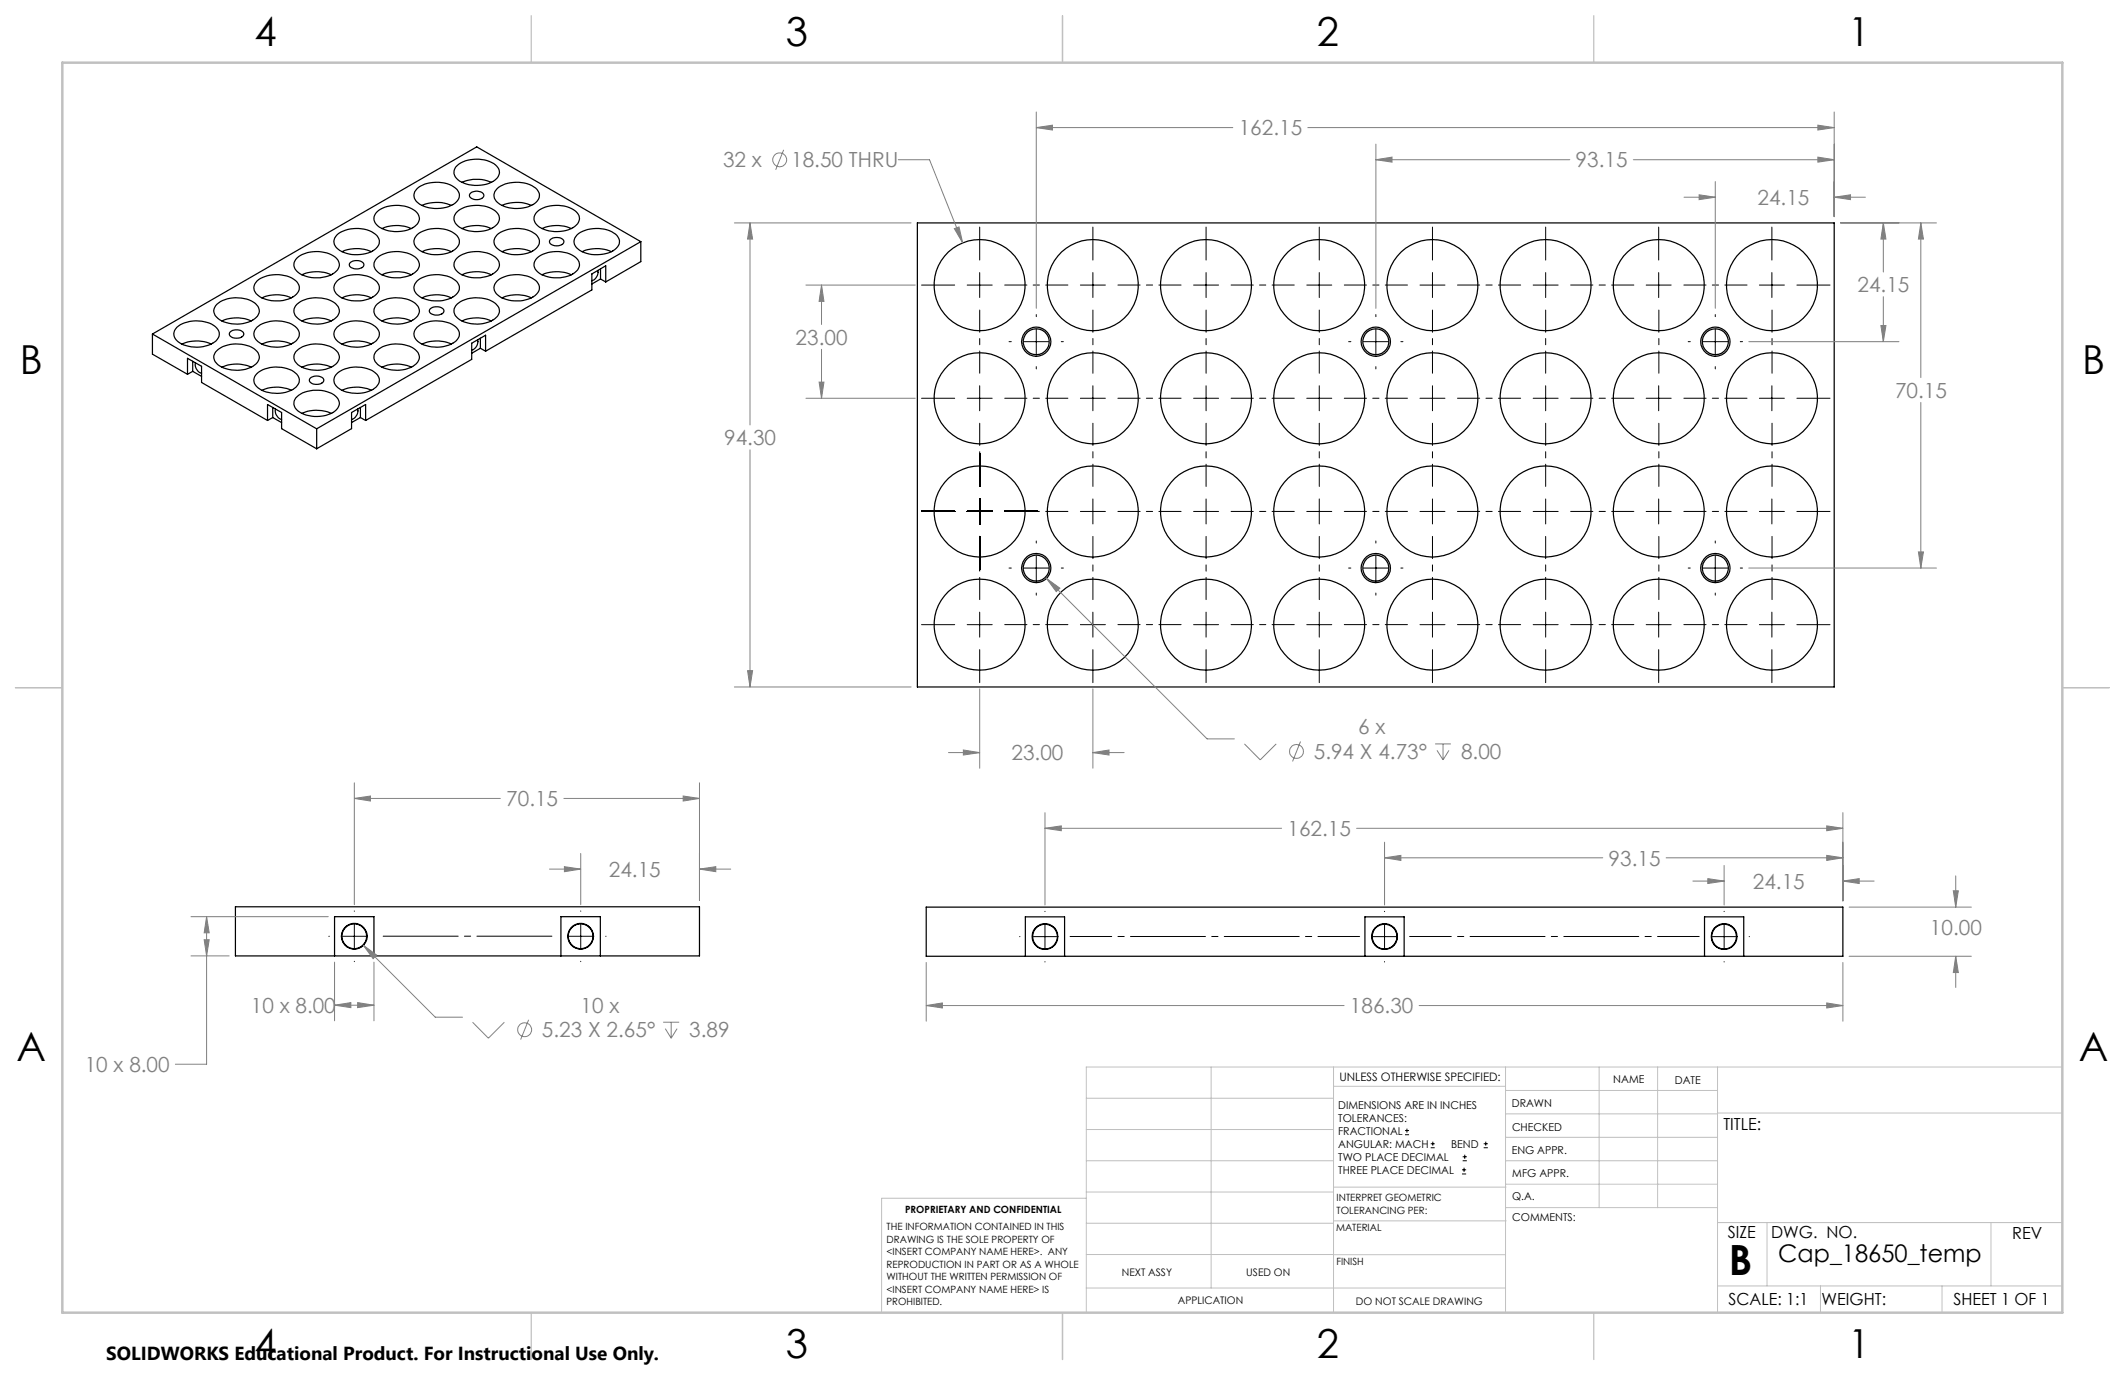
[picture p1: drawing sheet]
<svg xmlns="http://www.w3.org/2000/svg" width="432mm" height="279mm" viewBox="0 0 432 279" stroke-linecap="round" stroke-linejoin="round" font-family="sans-serif">
<g fill="none" stroke="#000" stroke-width=".25">
<path d="M84.7 38.3a6.7 6.7 0 0 1 8.2 .2 1.91 1.91 0 0 1-.9 3.1 6.8 6.8 0 0 1-7.4-.7 1.75 1.75 0 0 1 .1-2.6zM92.9 33.7a6.6 6.6 0 0 1 8.1 .1 1.91 1.91 0 0 1-.9 3.1 6.7 6.7 0 0 1-7.4-.7 1.75 1.75 0 0 1 .2-2.5zM93.9 37a7.7 7.7 0 0 1 5.9 0M95.6 39.3a1.86 1.86 0 0 1 2.7 .3 1.28 1.28 0 0 1-1.6 1 .99 .99 0 0 1-1.2-1.2zM101 38.3a6.7 6.7 0 0 1 8.1 .2 1.91 1.91 0 0 1-.8 3.1 6.8 6.8 0 0 1-7.4-.7 1.75 1.75 0 0 1 .1-2.6zM52.2 57.1a6.7 6.7 0 0 1 8.1 .2 1.91 1.91 0 0 1-.8 3.1 6.9 6.9 0 0 1-7.1-.4 1.81 1.81 0 0 1-.2-2.9zM60.4 52.4a6.6 6.6 0 0 1 8 .2 1.91 1.91 0 0 1-.8 3.1 6.9 6.9 0 0 1-7.1-.4 1.78 1.78 0 0 1-.1-2.9zM61.3 55.8a7.3 7.3 0 0 1 6 0M68.5 47.7a6.7 6.7 0 0 1 8.1 .2 1.91 1.91 0 0 1-.9 3.1 6.8 6.8 0 0 1-7.4-.7 1.75 1.75 0 0 1 .2-2.6zM68.5 57.1a6.7 6.7 0 0 1 8.1 .2 1.91 1.91 0 0 1-.9 3.1 6.9 6.9 0 0 1-7-.4 1.81 1.81 0 0 1-.2-2.9zM69.5 51.2a7.3 7.3 0 0 1 6 0M71.2 53.3a1.98 1.98 0 0 1 2.7 .4 1.29 1.29 0 0 1-1.6 .9l-1.1-.3-.2-.4z"/>
<path d="M76.6 43a6.6 6.6 0 0 1 8.1 .2 1.91 1.91 0 0 1-.8 3.1 6.7 6.7 0 0 1-7.4-.7 1.75 1.75 0 0 1 .1-2.6zM76.6 52.4a6.6 6.6 0 0 1 8.1 .2 1.91 1.91 0 0 1-.8 3.1 6.9 6.9 0 0 1-7.1-.4 1.78 1.78 0 0 1-.2-2.9zM77.6 55.8a7.3 7.3 0 0 1 6 0M77.6 46.5a7.3 7.3 0 0 1 6 0M84.7 47.7a6.7 6.7 0 0 1 8.2 .2 1.91 1.91 0 0 1-.9 3.1 6.8 6.8 0 0 1-7.4-.7 1.75 1.75 0 0 1 .1-2.6zM84.7 57.1a6.7 6.7 0 0 1 8.2 .2 1.91 1.91 0 0 1-.9 3.1 6.9 6.9 0 0 1-7.1-.4 1.81 1.81 0 0 1-.2-2.9zM85.8 51.2a7.3 7.3 0 0 1 5.9 0M85.8 41.7a7.7 7.7 0 0 1 5.9 0M92.9 43a6.6 6.6 0 0 1 8.1 .2 1.91 1.91 0 0 1-.9 3.1 6.7 6.7 0 0 1-7.4-.7 1.75 1.75 0 0 1 .2-2.6zM92.9 52.4a6.6 6.6 0 0 1 8.1 .2 1.91 1.91 0 0 1-.9 3.1 6.9 6.9 0 0 1-7.1-.4 1.78 1.78 0 0 1-.1-2.9zM93.9 55.8a7.3 7.3 0 0 1 5.9 0M93.9 46.5a7.3 7.3 0 0 1 5.9 0"/>
<path d="M101 47.7a6.7 6.7 0 0 1 8.1 .2 1.91 1.91 0 0 1-.8 3.1 6.8 6.8 0 0 1-7.4-.7 1.75 1.75 0 0 1 .1-2.6zM101 57.1a6.7 6.7 0 0 1 8.1 .2 1.91 1.91 0 0 1-.8 3.1 6.9 6.9 0 0 1-7.1-.4 1.81 1.81 0 0 1-.2-2.9zM102 51.2a7.3 7.3 0 0 1 6 0M102 41.7a7.7 7.7 0 0 1 6 0M109.1 43a6.6 6.6 0 0 1 8.1 .2 1.91 1.91 0 0 1-.8 3.1 6.7 6.7 0 0 1-7.4-.7 1.75 1.75 0 0 1 .1-2.6zM109.1 52.4a6.6 6.6 0 0 1 8.1 .2 1.91 1.91 0 0 1-.8 3.1 6.9 6.9 0 0 1-7.1-.4 1.78 1.78 0 0 1-.2-2.9zM110.1 55.8a7.3 7.3 0 0 1 6 0M110.1 46.5a7.3 7.3 0 0 1 6 0M111.9 48.6a1.94 1.94 0 0 1 2.7 .4 1.28 1.28 0 0 1-1.6 1l-1.1-.4-.2-.4zM117.3 47.7a6.7 6.7 0 0 1 8.1 .2 1.91 1.91 0 0 1-.9 3.1 6.8 6.8 0 0 1-7.4-.7 1.75 1.75 0 0 1 .2-2.6zM118.3 51.2a7.3 7.3 0 0 1 5.9 0M121.5 55a1.84 1.84 0 0 1-1.2 2"/>
<path d="M122 54.6v2.1M122 56.7l-1.7 1M122 56.7l1.1 .6M123.1 57.3v-3.3l-2.8 1.7v3.2l-21.6 12.5M130.2 49.1l-33.3-19.3-65.9 38.1M130.2 49.1l-65.9 38M130.2 49.1v4.1l-7.1 4.1M186.4 45.3h186.3v94.3h-186.3zM31 67.9l33.3 19.2M31 67.9v4.1l7.1 4.1M35.9 66.5a6.6 6.6 0 0 1 8.2 .2 1.88 1.88 0 0 1-.9 3 7 7 0 0 1-7.1-.3 1.85 1.85 0 0 1-.2-2.9zM37 69.9a7.3 7.3 0 0 1 5.9 0"/>
<path d="M38.1 76.1v-3.3l2.9 1.6v3.3l13.4 7.7M39.2 73.4v2.1M39.2 75.5l1.8 1M39.2 75.5l-1.1 .6M39.7 73.7a1.83 1.83 0 0 0 1.3 2.1M43.8 71.5a6.4 6.4 0 0 1 8.4-.1 1.91 1.91 0 0 1-.9 3.1 7.2 7.2 0 0 1-7.1-.4 1.8 1.8 0 0 1-.4-2.6zM44.1 61.8a6.6 6.6 0 0 1 8.1 .2 1.88 1.88 0 0 1-.9 3.1 6.9 6.9 0 0 1-7.1-.4 1.78 1.78 0 0 1-.1-2.9zM45.1 74.6a7.3 7.3 0 0 1 5.9 0M45.1 65.2a7.3 7.3 0 0 1 5.9 0M46.8 67.4a1.94 1.94 0 0 1 2.7 .4 1.28 1.28 0 0 1-1.6 .9 .9 .9 0 0 1-1-.2 .9 .9 0 0 1-.1-1.1zM52.2 66.5a6.6 6.6 0 0 1 8.1 .2 1.88 1.88 0 0 1-.8 3 7 7 0 0 1-7.1-.3 1.85 1.85 0 0 1-.2-2.9zM52.2 75.9a6.5 6.5 0 0 1 8.1 .2 1.91 1.91 0 0 1-.8 3.1 7.2 7.2 0 0 1-7.1-.4 1.81 1.81 0 0 1-.2-2.9z"/>
<path d="M53.2 79.3a7.3 7.3 0 0 1 6 0M53.2 69.9a7.3 7.3 0 0 1 6 0M53.2 60.5a7.3 7.3 0 0 1 6 0M60.1 71.5a6.4 6.4 0 0 1 8.3-.1 1.91 1.91 0 0 1-.8 3.1 7.2 7.2 0 0 1-7.1-.4 1.8 1.8 0 0 1-.4-2.6zM60.4 61.8a6.6 6.6 0 0 1 8 .2 1.88 1.88 0 0 1-.8 3.1 6.9 6.9 0 0 1-7.1-.4 1.78 1.78 0 0 1-.1-2.9zM61.3 74.6a7.3 7.3 0 0 1 6 0M61.3 65.2a7.3 7.3 0 0 1 6 0M63.1 76.8a1.94 1.94 0 0 1 2.7 .4 1.28 1.28 0 0 1-1.6 .9 .9 .9 0 0 1-1-.3 .9 .9 0 0 1-.1-1zM68.5 66.5a6.6 6.6 0 0 1 8.1 .2 1.88 1.88 0 0 1-.9 3 7 7 0 0 1-7-.3 1.85 1.85 0 0 1-.2-2.9zM68.5 75.9a6.5 6.5 0 0 1 8.1 .2 1.91 1.91 0 0 1-.9 3.1 7.2 7.2 0 0 1-7-.4 1.81 1.81 0 0 1-.2-2.9zM69.5 79.3a7.3 7.3 0 0 1 6 0M69.5 69.9a7.3 7.3 0 0 1 6 0"/>
<path d="M69.5 60.5a7.3 7.3 0 0 1 6 0M76.3 71.5a6.4 6.4 0 0 1 8.4-.1 1.91 1.91 0 0 1-.8 3.1 7.2 7.2 0 0 1-7.1-.4 1.8 1.8 0 0 1-.5-2.6zM76.6 61.8a6.6 6.6 0 0 1 8.1 .2 1.88 1.88 0 0 1-.8 3.1 6.9 6.9 0 0 1-7.1-.4 1.78 1.78 0 0 1-.2-2.9zM77.6 74.6a7.3 7.3 0 0 1 6 0M77.6 65.2a7.3 7.3 0 0 1 6 0M84.7 66.5a6.6 6.6 0 0 1 8.2 .2 1.88 1.88 0 0 1-.9 3 7 7 0 0 1-7.1-.3 1.85 1.85 0 0 1-.2-2.9zM85.8 69.9a7.3 7.3 0 0 1 5.9 0M85.8 60.5a7.3 7.3 0 0 1 5.9 0M87.5 62.7a1.98 1.98 0 0 1 2.7 .4 1.29 1.29 0 0 1-1.7 .9l-1-.4-.3-.3zM92.9 61.8a6.6 6.6 0 0 1 8.1 .2 1.88 1.88 0 0 1-.9 3.1 6.9 6.9 0 0 1-7.1-.4 1.78 1.78 0 0 1-.1-2.9zM93.9 65.2a7.3 7.3 0 0 1 5.9 0M97 69a1.75 1.75 0 0 1-1.2 2.1"/>
<path d="M97.6 68.7v2.1M97.6 70.8l-1.8 1M97.6 70.8l1.1 .6M98.7 71.4v-3.3l-2.9 1.6v3.3l-21.5 12.4M102 60.5a7.3 7.3 0 0 1 6 0M54.4 85.4v-3.2l2.8 1.6v3.3l7.1 4.1M55.4 82.8v2M55.4 84.8l1.8 1.1M55.4 84.8l-1 .6M56 83.1a1.83 1.83 0 0 0 1.2 2.1M60.1 80.9a6.3 6.3 0 0 1 6.3-1.3 2.67 2.67 0 0 1 2.5 2.8 4.1 4.1 0 0 1-3.8 2.2 5.7 5.7 0 0 1-5.1-1.7l-.3-1zM61.3 84a7.3 7.3 0 0 1 6 0"/>
<path d="M64.3 87.1v4.1M72.7 83.1a1.83 1.83 0 0 1-1.3 2.1M73.2 82.8v2M73.2 84.8l-1.8 1.1M73.2 84.8l1.1 .6M74.3 85.4v-3.2l-2.9 1.6v3.3l-7.1 4.1M47.8 184.3h94.3v9.9h-94.3zM68 194.2v-7.9h8v7.9M114 194.2v-7.9h8v7.9M188.2 184.3h186.3v10h-186.3zM208.4 194.3v-8h7.9v8M277.4 194.3v-8h7.9v8"/>
<path d="M346.4 194.3v-8h7.9v8"/>
<circle cx="199.1" cy="57.9" r="9.3"/>
<circle cx="222.1" cy="57.9" r="9.3"/>
<circle cx="245.1" cy="57.9" r="9.3"/>
<circle cx="268.1" cy="57.9" r="9.3"/>
<circle cx="291.1" cy="57.9" r="9.3"/>
<circle cx="314.1" cy="57.9" r="9.3"/>
<circle cx="337.1" cy="57.9" r="9.3"/>
<circle cx="360.1" cy="57.9" r="9.3"/>
<circle cx="210.6" cy="69.5" r="2.97"/>
<circle cx="210.6" cy="69.4" r="2.64"/>
<circle cx="279.6" cy="69.5" r="2.97"/>
<circle cx="279.6" cy="69.4" r="2.64"/>
<circle cx="348.6" cy="69.4" r="2.63"/>
<circle cx="348.6" cy="69.5" r="2.97"/>
<circle cx="199.1" cy="80.9" r="9.3"/>
<circle cx="222.1" cy="80.9" r="9.3"/>
<circle cx="245.1" cy="80.9" r="9.3"/>
<circle cx="268.1" cy="80.9" r="9.3"/>
<circle cx="291.1" cy="80.9" r="9.3"/>
<circle cx="314.1" cy="80.9" r="9.3"/>
<circle cx="337.1" cy="80.9" r="9.3"/>
<circle cx="360.1" cy="80.9" r="9.3"/>
<circle cx="199.1" cy="103.9" r="9.3"/>
<circle cx="210.6" cy="115.4" r="2.96"/>
<circle cx="210.6" cy="115.4" r="2.64"/>
<circle cx="222.1" cy="103.9" r="9.3"/>
<circle cx="245.1" cy="103.9" r="9.3"/>
<circle cx="268.1" cy="103.9" r="9.3"/>
<circle cx="279.6" cy="115.4" r="2.96"/>
<circle cx="279.6" cy="115.4" r="2.64"/>
<circle cx="291.1" cy="103.9" r="9.3"/>
<circle cx="314.1" cy="103.9" r="9.3"/>
<circle cx="337.1" cy="103.9" r="9.3"/>
<circle cx="348.6" cy="115.4" r="2.63"/>
<circle cx="348.6" cy="115.4" r="2.96"/>
<circle cx="360.1" cy="103.9" r="9.3"/>
<circle cx="199.1" cy="126.9" r="9.2"/>
<circle cx="222.1" cy="126.9" r="9.2"/>
<circle cx="245.1" cy="126.9" r="9.2"/>
<circle cx="268.1" cy="126.9" r="9.2"/>
<circle cx="291.1" cy="126.9" r="9.2"/>
<circle cx="314.1" cy="126.9" r="9.2"/>
<circle cx="337.1" cy="126.9" r="9.2"/>
<circle cx="360.1" cy="126.9" r="9.2"/>
<circle cx="72" cy="190.3" r="2.53"/>
<circle cx="72" cy="190.3" r="2.62"/>
<circle cx="118" cy="190.3" r="2.53"/>
<circle cx="118" cy="190.3" r="2.62"/>
<circle cx="212.3" cy="190.3" r="2.62"/>
<circle cx="212.3" cy="190.3" r="2.53"/>
<circle cx="281.3" cy="190.3" r="2.62"/>
<circle cx="281.3" cy="190.3" r="2.53"/>
<circle cx="350.3" cy="190.3" r="2.52"/>
<circle cx="350.3" cy="190.3" r="2.62"/>
</g>
<g fill="none" stroke="#808080" stroke-width=".2">
<path d="M159.2 30.4l-1.6 4.1M182.5 32.5h6.4l6.7 16.9M210.6 25.9l3.3-.5v1zM210.6 22.8v39.9M210.6 25.9h39.9M265.7 25.9h107M279.6 32.5l3.3-.6v1zM279.6 32.5h39.4M279.6 29.3v33.4M331.9 32.5h40.8M345.3 39.6l3.2 .5-3.2 .5zM348.5 36.9v25.8"/>
<path d="M369.4 31.9l3.3 .6-3.3 .4zM369.4 25.4l3.3 .5-3.3 .5zM372.7 22.8v21.2M149.2 45.3h35.9M152.4 45.3l.5 3.3h-1zM152.4 45.3v41.1M163.8 57.9h22.2M166.9 57.9v8M166.9 57.9l.5 3.3h-1zM193.9 46.5l1-.4 .7 3.3zM342.2 40.1h6.3M372.7 40.1h6.4"/>
<path d="M372.7 40.1l3.3-.5v1zM374 45.3h19.5M382.7 45.3l.5 3.3h-1zM382.7 45.3v10M390.3 45.3l.5 3.3h-1zM390.3 45.3v31.4M166.4 77.6h1l-.5 3.3zM166.9 71v9.9M355.4 69.4h30.5M382.2 66.1h1l-.5 3.3zM382.7 60.3v9.1M152.4 91.4v48.2"/>
<path d="M163.8 80.9h22.2M390.3 81.8v33.6M212.7 117.5l32.6 32.6h5.5M212.7 117.5l2.7 2-.8 .7zM355.4 115.4h38.1M389.8 112.1h1l-.5 3.3zM149.2 139.6h35.9M151.9 136.3h1l-.5 3.3zM199.1 140v16.1M222.1 140v16.1M72 159.1v24.7M142.1 159.1v23.9"/>
<path d="M192.7 152.9h6.4M195.8 152.4l3.3 .5-3.3 .5zM222.1 152.9h6.3M222.1 152.9l3.3-.5v1zM252.9 151.2l3.2 3.2 3.2-3.2M264.3 150.7l-1.7 4M291.6 151.2h3.2M292 152.5l1.2 1.9M293.2 151.2v3.2M294.4 152.5l-1.2 1.9M72 162.2h29.7M72 162.2l3.3-.5v1.1z"/>
<path d="M111.7 176.6h6.3M114.6 162.2h27.5M114.7 176.1l3.3 .5-3.3 .5zM118 173.4v10.4M138.8 161.7l3.3 .5-3.3 .6zM142.1 176.6h6.4M142.1 176.6l3.4-.5v1zM212.3 168.3l3.4-.5v1zM212.3 165.1v18.8M212.3 168.3h48.1M275.7 168.3h98.8M281.3 174.3l3.4-.5v1z"/>
<path d="M281.3 171.1v12.8M281.3 174.3h44.4M338.6 174.3h35.9M344 179h6.3M347 178.5l3.3 .5-3.3 .5zM350.3 175.9v8M371.2 173.8l3.3 .5-3.3 .5zM371.2 167.8l3.3 .5-3.3 .5zM374.5 165.1v18M374.5 179h6.3M374.5 179l3.3-.5v1zM397.4 178v6.3"/>
<path d="M38.8 186.3h27.9M38.8 194.2h7.8M41.5 191h1l-.5 3.2zM42 186.3v30h-6.4M42 186.3l.5 3.2h-1zM68 195.5v11.9M73.8 192.1l14.6 14.6h5.6M73.8 192.1l2.7 2-.7 .7zM76 195.5v11.9M188.2 195.6v11.9M374.5 195.6v11.9M375.7 194.3h24.9"/>
<path d="M375.7 184.3h24.9M396.9 181h1l-.5 3.3zM397.4 194.3l.5 3.3h-1zM397.4 194.3v6.4M68 204.3h.1M68 204.3h8M68 204.3l3.3-.6v1.1zM72.7 203.7l3.3 .6-3.3 .5zM96 207.7l3.2 3.3 3.3-3.3M107.4 207.2l-1.6 4M134.8 207.7h3.2M135.2 209l1.2 2"/>
<path d="M136.4 207.7v3.3M137.6 209l-1.2 2M188.2 204.3l3.3-.5v1zM188.2 204.3h84.9M288.4 204.3h86.1M371.2 203.8l3.3 .5-3.3 .5z"/>
<circle cx="158.4" cy="32.5" r="1.41"/>
<circle cx="263.5" cy="152.7" r="1.41"/>
<circle cx="106.6" cy="209.2" r="1.41"/>
</g>
<g fill="none" stroke="#000" stroke-width=".2">
<path d="M187.3 57.9h6.7M196.5 57.9h5.1M199.1 46.1v6.7M199.1 55.4v5.1M219.5 57.9h5.1M222.1 46.1v6.7M222.1 55.4v5.1M242.5 57.9h5.1M245.1 46.1v6.7M245.1 55.4v5.1M265.5 57.9h5.1M268.1 46.1v6.7"/>
<path d="M268.1 55.4v5.1M288.5 57.9h5.1M291.1 46.1v6.7M291.1 55.4v5.1M311.5 57.9h5.1M314.1 46.1v6.7M314.1 55.4v5.1M334.5 57.9h5.1M337 46.1v6.7M337 55.4v5.1M357.5 57.9h5.1M360 46.1v6.7"/>
<path d="M360 55.4v5.1M365.1 57.9h6.8M199.1 78.4v5.1M205 69.4h.5M208 69.4h5.1M210.6 63.9v.4M210.6 66.9v5.1M210.6 74.5v.5M215.7 69.4h.4M222.1 78.4v5.1M245.1 78.4v5.1M268.1 78.4v5.1"/>
<path d="M274 69.4h.5M277 69.4h5.1M279.6 63.9v.4M279.6 66.9v5.1M279.6 74.5v.5M284.7 69.4h.4M291.1 78.4v5.1M314.1 78.4v5.1M337 78.4v5.1M343 69.4h.5M346 69.4h5.1M348.5 63.9v.4"/>
<path d="M348.5 66.9v5.1M348.5 74.5v.5M353.6 69.4h.5M360 78.4v5.1M187.3 80.9h6.7M196.5 80.9h5.1M199.1 92.1v6.7M219.5 80.9h5.1M242.5 80.9h5.1M265.5 80.9h5.1M288.5 80.9h5.1M311.5 80.9h5.1"/>
<path d="M334.5 80.9h5.1M357.5 80.9h5.1M365.1 80.9h6.8M187.3 103.9h6.7M196.5 103.9h5.1M199.1 101.4v5.1M199.1 109v6.7M204.2 103.9h6.7M205 115.4h.5M208 115.4h5.1M210.6 109.9v.4M210.6 112.9v5.1"/>
<path d="M215.7 115.4h.4M219.5 103.9h5.1M222.1 101.4v5.1M242.5 103.9h5.1M245.1 101.4v5.1M265.5 103.9h5.1M268.1 101.4v5.1M274 115.4h.5M277 115.4h5.1M279.6 109.9v.4M279.6 112.9v5.1M284.7 115.4h.4"/>
<path d="M288.5 103.9h5.1M291.1 101.4v5.1M311.5 103.9h5.1M314.1 101.4v5.1M334.5 103.9h5.1M337 101.4v5.1M343 115.4h.5M346 115.4h5.1M348.5 109.9v.4M348.5 112.9v5.1M353.6 115.4h.5M357.5 103.9h5.1"/>
<path d="M360 101.4v5.1M365.1 103.9h6.8M187.3 126.9h6.7M196.5 126.9h5.1M199.1 124.4v5.1M199.1 132v6.7M210.6 120.5v.4M219.5 126.9h5.1M222.1 124.4v5.1M222.1 132v6.7M242.5 126.9h5.1M245.1 124.4v5.1"/>
<path d="M245.1 132v6.7M265.5 126.9h5.1M268.1 124.4v5.1M268.1 132v6.7M279.6 120.5v.4M288.5 126.9h5.1M291.1 124.4v5.1M291.1 132v6.7M311.5 126.9h5.1M314.1 124.4v5.1M314.1 132v6.7M334.5 126.9h5.1"/>
<path d="M337 124.4v5.1M337 132v6.7M348.5 120.5v.4M357.5 126.9h5.1M360 124.4v5.1M360 132v6.7M365.1 126.9h6.8M66.8 190.3h.1M69.5 190.3h5M72 185.1v.1M72 187.7v5.1M72 195.3v.1"/>
<path d="M115.5 190.3h5M118 185.1v.1M118 187.7v5.1M118 195.3v.1M123.1 190.3h.1M207.2 190.3h.1M209.8 190.3h5.1M212.3 185.2h.1M212.3 187.8v5.1M212.3 195.4v.1M278.8 190.3h5.1M281.3 185.2h.1"/>
<path d="M281.3 187.8v5.1M281.3 195.4v.1M347.8 190.3h5.1M350.3 185.2h.1M350.3 187.8v5.1M350.3 195.4v.1M355.4 190.3h.1M285.5 230.6h.8M285.5 229.7h.8M285.9 229.3v.9M290.7 233.2h.8M290.7 232.4h.8"/>
<path d="M291.1 232v.8M297.1 238.5h.8M297.1 237.7h.8M297.2 235.9h.9M297.2 235.1h.9M297.5 237.3v.8M297.6 234.6v.9M301.5 233.2h.8M301.5 232.4h.8M301.9 232v.8"/>
</g>
<g fill="none" stroke="#000" stroke-width=".2" stroke-dasharray="15.2 1.3 1.3 1.3" stroke-dashoffset="10.7">
<path d="M204.2 57.9h12.8M227.2 57.9h12.8M250.2 57.9h12.8M273.2 57.9h12.8M296.2 57.9h12.8M319.2 57.9h12.8M342.2 57.9h12.8M199.1 75.8v-12.8M222.1 75.8v-12.8M245.1 75.8v-12.8M268.1 75.8v-12.8M291.1 75.8v-12.8"/>
<path d="M314.1 75.8v-12.8M337.1 75.8v-12.8M360.1 75.8v-12.8M199.1 98.8v-12.8M204.2 80.9h12.8M222.1 98.8v-12.8M227.2 80.9h12.8M245.1 98.8v-12.8M250.2 80.9h12.8M268.1 98.8v-12.8M273.2 80.9h12.8M291.1 98.8v-12.8"/>
<path d="M296.2 80.9h12.8M314.1 98.8v-12.8M319.2 80.9h12.8M337.1 98.8v-12.8M342.2 80.9h12.8M360.1 98.8v-12.8M204.2 103.9h12.8M227.2 103.9h12.8M250.2 103.9h12.8M273.2 103.9h12.8M296.2 103.9h12.8M319.2 103.9h12.8"/>
<path d="M342.2 103.9h12.8M199.1 121.8v-12.8M204.2 126.9h12.8M222.1 121.8v-12.8M227.2 126.9h12.8M245.1 121.8v-12.8M250.2 126.9h12.8M268.1 121.8v-12.8M273.2 126.9h12.8M291.1 121.8v-12.8M296.2 126.9h12.8M314.1 121.8v-12.8"/>
<path d="M319.2 126.9h12.8M337.1 121.8v-12.8M342.2 126.9h12.8M360.1 121.8v-12.8"/>
</g>
<path d="M77.1 190.2h35.8" fill="none" stroke="#000" stroke-width=".2" stroke-dasharray="15.2 1.3 1.3 1.3" stroke-dashoffset="-.8"/>
<path d="M217.4 190.3h58.9M286.4 190.3h58.9" fill="none" stroke="#000" stroke-width=".2" stroke-dasharray="15.2 1.3 1.3 1.3" stroke-dashoffset="6.8"/>
<g fill="none" stroke="#c0c0c0" stroke-width=".2">
<path d="M246.1 216.8v44.9M271 216.8v49.9M305.9 216.8v49.9M324.9 216.8v28.6M336.8 216.8v28.6M349 216.8v49.9M419.1 216.8h-198.4v49.9M220.7 235.9h50.3M220.7 229.5h50.3M220.7 223.2h50.3M271 220.7h34.9M305.9 231.1h43.1"/>
<path d="M305.9 226.3h43.1M305.9 221.6h43.1M305.9 235.9h43.1M349 226.2h70.1M220.7 248.6h50.3M220.7 242.2h50.3M220.7 254.9h50.3M220.7 243.5h-41.6v23.2M271 255h34.9M271 248.1h35M271 241.2h35M305.9 240.6h43.1"/>
<path d="M306 245.4h43M349 248.4h70.1M359.1 248.4v12.9M404.6 248.4v12.9M220.7 261.7h85.2M349 261.3h70.1M369.9 261.3v5.4M394.6 261.3v5.4"/>
</g>
<path d="M108 3.2v9.5M215.9 3.2v9.5M323.8 3.2v9.5M3.1 139.7h9.6M419.1 139.7h9.5M108 266.7v9.6M215.9 266.7v9.6M323.8 266.7v9.6" fill="none" stroke="#c0c0c0" stroke-width=".25"/>
<path d="M12.7 12.7h406.4v254h-406.4z" fill="none" stroke="#c0c0c0" stroke-width=".5"/>
<path d="M166.4 77.6h1l-.5 3.3zM166.9 57.9l.5 3.3h-1zM212.7 117.5l1.9 2.7 .8-.7zM193.9 46.5l1.7 2.9-.7-3.3zM152.4 45.3l.5 3.3h-1zM151.9 136.3h1l-.5 3.3zM345.3 39.6l3.2 .5-3.2 .5zM372.7 40.1l3.3-.5v1zM382.2 66.1h1l-.5 3.3zM382.7 45.3l.5 3.3h-1zM279.6 32.5l3.3-.6v1zM369.4 31.9l3.3 .6-3.3 .4zM210.6 25.9l3.3-.5v1zM369.4 25.4l3.3 .5-3.3 .5zM222.1 152.9l3.3-.5v1zM195.8 152.4l3.3 .5-3.3 .5zM389.8 112.1h1l-.5 3.3zM390.3 45.3l.5 3.3h-1zM72.7 203.7l3.3 .6-3.3 .5zM68 204.3l3.3-.6v1.1zM42 186.3l.5 3.2h-1zM41.5 191h1l-.5 3.2zM73.8 192.1l2 2.7 .7-.7zM114.7 176.1l3.3 .5-3.3 .5zM142.1 176.6l3.4-.5v1zM72 162.2l3.3-.5v1.1zM138.8 161.7l3.3 .5-3.3 .6zM374.5 179l3.3-.5v1zM347 178.5l3.3 .5-3.3 .5zM371.2 173.8l3.3 .5-3.3 .5zM281.3 174.3l3.4-.5v1zM212.3 168.3l3.4-.5v1zM371.2 167.8l3.3 .5-3.3 .5zM188.2 204.3l3.3-.5v1zM371.2 203.8l3.3 .5-3.3 .5zM397.4 194.3l.5 3.3h-1zM396.9 181h1l-.5 3.3z" fill="#808080"/>
<text font-size="8.5" x="351.3" y="259">B</text>
<g font-size="8.1">
<text x="51.7" y="9.3">4</text>
<text x="159.7" y="9.3">3</text>
<text x="267.6" y="9.3">2</text>
<text x="375.6" y="9.3">1</text>
<text x="4" y="76">B</text>
<text x="423.1" y="76">B</text>
<text x="3.3" y="215.7">A</text>
<text x="422.4" y="215.7">A</text>
<text x="51.7" y="276">4</text>
<text x="159.7" y="276">3</text>
<text x="267.6" y="276">2</text>
<text x="375.6" y="276">1</text>
</g>
<text font-size="4.9" x="361.3" y="256.5">Cap_18650_temp</text>
<g font-size="4.2" fill="#808080">
<text x="251.7" y="27.5">162.15</text>
<text x="146.9" y="34">32 x</text>
<text x="160.8" y="34">18.50 THRU</text>
<text x="320.2" y="34">93.15</text>
<text x="357.1" y="41.7">24.15</text>
<text x="377.5" y="59.4">24.15</text>
<text x="161.7" y="70">23.00</text>
<text x="385.1" y="80.8">70.15</text>
<text x="147.1" y="90.5">94.30</text>
<text x="276" y="149.2">6 x</text>
<text x="205.5" y="154.5">23.00</text>
<text x="267" y="154.2">5.94 X 4.73°</text>
<text x="296.9" y="154.2">8.00</text>
<text x="102.9" y="163.8">70.15</text>
<text x="261.6" y="169.9">162.15</text>
<text x="123.7" y="178.2">24.15</text>
<text x="326.9" y="175.9">93.15</text>
<text x="356.2" y="180.6">24.15</text>
<text x="392.2" y="190">10.00</text>
<text x="51" y="205.8">10 x 8.00</text>
<text x="118" y="205.7">10 x</text>
<text x="274.3" y="205.9">186.30</text>
<text x="110.1" y="210.8">5.23 X 2.65°</text>
<text x="140" y="210.8">3.89</text>
<text x="17.2" y="217.8">10 x 8.00</text>
</g>
<text font-size="3.8" x="21.6" y="276.3">SOLIDWORKS Educational Product. For Instructional Use Only.</text>
<g font-size="3.4">
<text x="350.2" y="229.5">TITLE:</text>
<text x="351.1" y="251.6">SIZE</text>
<text x="359.9" y="251.6">DWG. NO.</text>
<text x="408.9" y="251.7">REV</text>
<text x="351.2" y="265.2">SCALE: 1:1</text>
<text x="370.1" y="265.3">WEIGHT:</text>
<text x="396.9" y="265.2">SHEET 1 OF 1</text>
</g>
<text font-size="2.4" x="272.2" y="219.7">UNLESS OTHERWISE SPECIFIED:</text>
<g font-size="2.2">
<text x="327.8" y="220.1">NAME</text>
<text x="340.3" y="220.2">DATE</text>
<text x="271.9" y="225.3">DIMENSIONS ARE IN INCHES</text>
<text x="271.9" y="227.9">TOLERANCES:</text>
<text x="307.2" y="224.9">DRAWN</text>
<text x="271.9" y="230.6">FRACTIONAL</text>
<text x="271.9" y="233.2">ANGULAR: MACH</text>
<text x="294.9" y="233.2">BEND</text>
<text x="307.3" y="229.8">CHECKED</text>
<text x="271.9" y="235.9">TWO PLACE DECIMAL</text>
<text x="271.9" y="238.5">THREE PLACE DECIMAL</text>
<text x="307.2" y="234.5">ENG APPR.</text>
<text x="307.3" y="239.2">MFG APPR.</text>
<text x="307.3" y="243.9">Q.A.</text>
<text x="307.3" y="248.1">COMMENTS:</text>
</g>
<g font-size="2.1">
<text x="227.9" y="259.2">NEXT ASSY</text>
<text x="253.3" y="259.2">USED ON</text>
<text x="239.3" y="265">APPLICATION</text>
<text x="275.5" y="265.1">DO NOT SCALE DRAWING</text>
</g>
<g font-size="2">
<text x="271.6" y="244.1">INTERPRET GEOMETRIC</text>
<text x="180.2" y="250">THE INFORMATION CONTAINED IN THIS</text>
<text x="183.9" y="246.4">PROPRIETARY AND CONFIDENTIAL</text>
<text x="271.5" y="250.2">MATERIAL</text>
<text x="271.6" y="246.6">TOLERANCING PER:</text>
<text x="180.2" y="252.5">DRAWING IS THE SOLE PROPERTY OF</text>
<text x="180.2" y="255.1">&lt;INSERT COMPANY NAME HERE&gt;. ANY</text>
<text x="180.2" y="257.6">REPRODUCTION IN PART OR AS A WHOLE</text>
<text x="271.5" y="257">FINISH</text>
<text x="180.2" y="260.1">WITHOUT THE WRITTEN PERMISSION OF</text>
<text x="180.2" y="262.6">&lt;INSERT COMPANY NAME HERE&gt; IS</text>
<text x="180.2" y="265.2">PROHIBITED.</text>
</g>
</svg>
